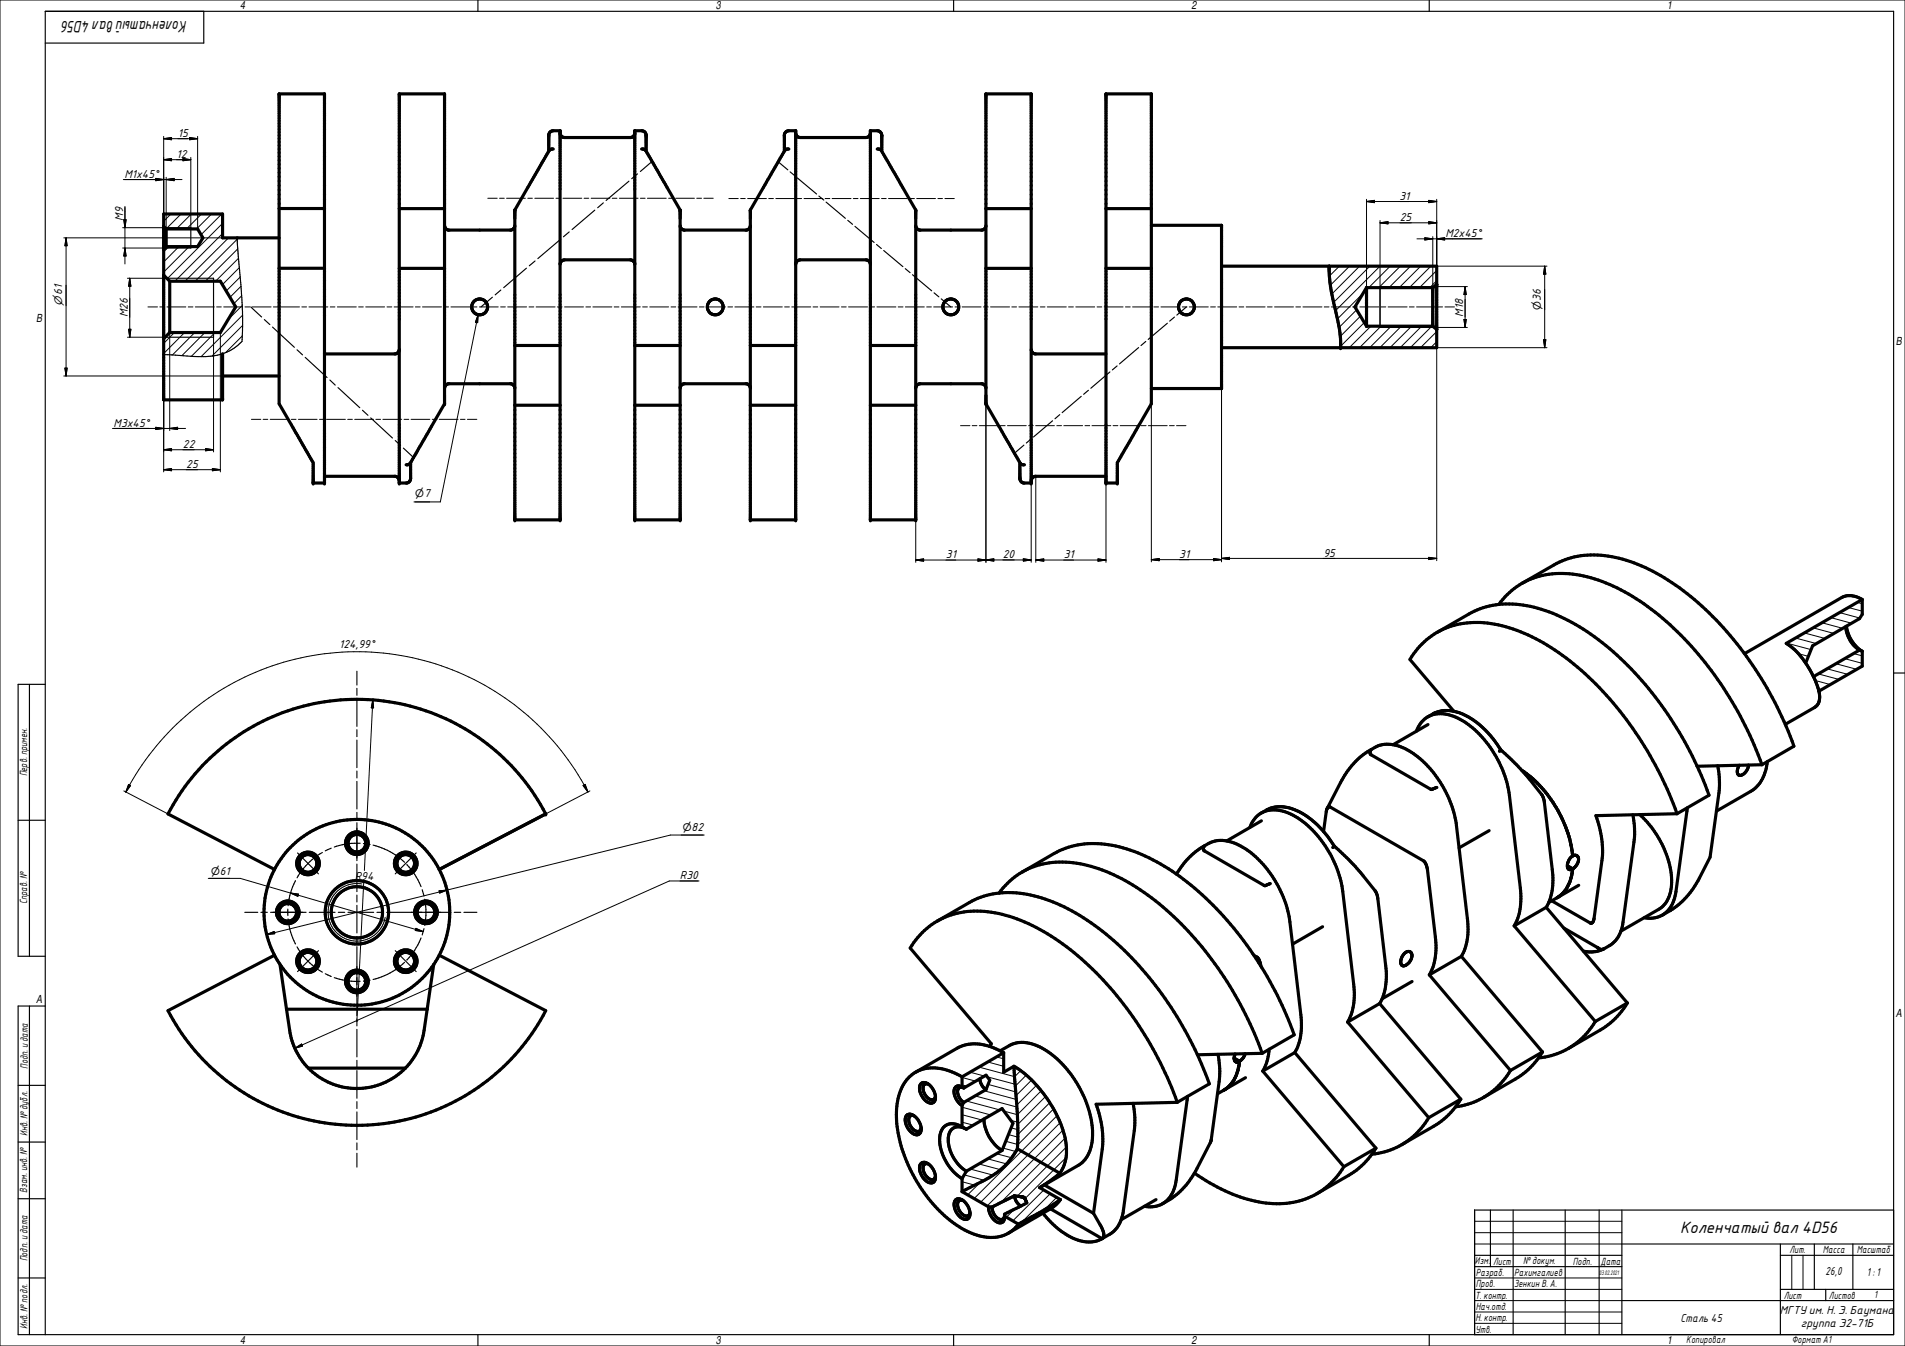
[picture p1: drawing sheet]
<svg xmlns="http://www.w3.org/2000/svg" width="841mm" height="594mm" viewBox="0 0 841 594" stroke-linecap="round" stroke-linejoin="round" font-family="sans-serif">
<g fill="none" stroke="#000" stroke-width=".44">
<path d="M0 0h841v594.1h-841zM54.4 79.2h25.9M68.7 78.7l3.6 .5-3.6 .6zM72.3 70.5l3.4-.5v1zM72.3 61.2l3.4-.5v1zM72.3 60.2v39.7M72.3 70.5h11.9M72.3 61.2h14.9M73.4 79.2l3.5-.5v1.1zM73.4 78.3v22.7M80.8 70l3.4 .5-3.4 .5zM83.7 60.7l3.5 .5-3.5 .5z"/>
<path d="M84.2 69.5v31M87.2 60.2v40.8M54.7 97h1l-.5 3.5zM55.2 91.1v25.4M75.4 94.4l-3.1 3.3M79.9 94.4l-6.6 6.6M84.5 94.4l-6.6 6.6M88.9 94.4l-6.6 6.6M93.4 94.4l-6.6 6.6M97.9 94.4l-9.1 9.2M98.3 98.6l-24.5 24.4M123.2 92.1h2.1"/>
<path d="M126.2 92.1h4.1M131.2 92.1h4.1M136.3 92.1h4M141.3 92.1h2M215.3 87.5h4.2M220.6 87.5h2M223.6 87.5h8.3M233 87.5h2M236.1 87.5h8.3M245.4 87.5h2.1M248.5 87.5h8.3M257.9 87.5h2"/>
<path d="M261 87.5h8.2M270.3 87.5h2.1M273.4 87.5h8.3M282.7 87.5h2.1M285.8 87.5h8.3M295.2 87.5h2.1M298.3 87.5h8.3M307.6 87.5h2.1M310.7 87.5h4.2M321.8 87.6h4.1M327 87.6h2M330.1 87.6h8.3"/>
<path d="M339.4 87.6h2.1M342.5 87.6h8.3M351.8 87.6h2.1M355 87.6h8.3M364.3 87.6h2.1M367.4 87.6h8.3M376.7 87.6h2.1M379.8 87.6h8.4M389.2 87.6h2M392.3 87.6h8.3M401.6 87.6h2.1M404.7 87.6h8.3"/>
<path d="M414.1 87.6h2M417.2 87.6h4.1M603.3 88.9l3.5-.5v1.1zM603.3 88.9h31M603.3 88v39M609.3 98.3l3.5-.5v1zM609.3 98.3h25M609.3 97.3v47.2M630.8 88.4l3.5 .5-3.5 .6zM630.8 97.8l3.5 .5-3.5 .5zM634.3 88v56.5h13.5M28.2 105h76.5"/>
<path d="M29.2 105l.4 3.5h-.9zM29.2 105v60.9M54.1 100.5h18.2M54.1 109.5h18.2M55.2 109.5l.5 3.5h-1zM72.3 108.9l.3 .4M73 109.6l.4 .4M74.5 108.8l-2.2 2.3M79 108.8l-6.7 6.8M83.5 108.8l-11.2 11.3M98.3 103.1l-21.1 21M100.9 105l-19.2 19.1"/>
<path d="M104.7 105.6l-18.5 18.5M104.9 109.9l-14.2 14.2M105.3 114l-10.1 10.1M105.7 118.1l-7.5 7.5M123.2 118.4h2.1M126.2 118.4h4.1M131.2 118.4h4.1M136.3 118.4h4M141.3 118.4h2M435.3 118.4v129.8M586.8 117.5h96.2M591.3 117.5l-4.4 4.3"/>
<path d="M595.8 117.5l-8.5 8.4M600.2 117.5l-12.2 12.3M604.8 117.5l-16 16M609.3 117.5l-19.7 19.6M613.7 117.5l-9.4 9.5M618.2 117.5l-9.5 9.5M622.7 117.5l-9.5 9.5M625.6 105.4h28.8M627.2 117.5l-9.5 9.5M629 104.9l3.5 .5-3.5 .5zM631.7 117.5l-9.5 9.5M632.5 104.4v22.6"/>
<path d="M634.3 105.4l3.5-.5v1zM634.3 119.4l-7.6 7.6M681.9 117.5l.6 3.5h-1.1zM681.9 117.5v36M56.3 122.8h16M57.3 122.8l.5 3.5h-1zM57.3 122.8v26M65.3 135.5h4.2M70.6 135.5h2M73.7 135.5h8.3M83.1 135.5h2.1M86.2 135.5h8.4"/>
<path d="M95.6 135.5h2.1M98.8 135.5h8.3M106 122.3l-6.1 6.1M106.4 126.4l-4.9 4.8M106.7 130.6l-3.5 3.5M106.9 134.8l-6.2 6.3M107.1 139.1l-18.3 18.3M108.2 135.5h2.1M111.3 135.5h8.4M120.7 135.5h2.1M123.8 135.5h8.4M133.3 135.5h2"/>
<path d="M136.4 135.5h8.3M145.8 135.5h2.1M148.9 135.5h8.4M158.3 135.5h2.1M161.5 135.5h8.3M170.9 135.5h2.1M174 135.5h8.4M183.4 135.5h2.1M186.5 135.5h8.4M196 135.5h2M199.1 135.5h8.3M208.5 135.5h2.1"/>
<path d="M211.1 138.9l-.2 3.5-1-.2zM211.1 138.9l-16.7 82.6h-11.6M211.6 135.5h8.4M221 135.5h2.1M224.2 135.5h8.3M233.6 135.5h2.1M236.7 135.5h8.4M246.1 135.5h2.1M249.3 135.5h8.3M258.7 135.5h2M261.7 135.5h8.4M271.1 135.5h2.2"/>
<path d="M274.3 135.5h8.4M283.7 135.5h2.1M286.9 135.5h8.3M296.2 135.5h2.1M299.4 135.5h8.3M308.8 135.5h2.1M312 135.5h8.3M321.4 135.5h2M324.4 135.5h8.4M333.8 135.5h2.2M337 135.5h8.4M346.4 135.5h2.1"/>
<path d="M349.5 135.5h8.4M358.9 135.5h2.1M362.1 135.5h8.3M371.5 135.5h2.1M374.6 135.5h8.4M384 135.5h2.1M387.1 135.5h8.4M396.5 135.5h2.2M399.7 135.5h8.4M404.3 130.1v118.1M409.1 135.5h2.1M412.2 135.5h8.4"/>
<path d="M421.6 135.5h2.1M424.8 135.5h8.3M434.2 135.5h2.1M437.3 135.5h8.4M446.7 135.5h2.1M449.8 135.5h8.4M459.3 135.5h2M462.4 135.5h8.3M471.8 135.5h2.1M474.9 135.5h8.4M484.3 135.5h2.1M487.5 135.5h8.3"/>
<path d="M496.9 135.5h2.1M500 135.5h8.4M509.4 135.5h2.1M512.5 135.5h8.4M522 135.5h2M525.1 135.5h8.3M534.5 135.5h2.1M537.6 135.5h8.4M547 135.5h2.1M550.2 135.5h8.3M559.6 135.5h2M562.7 135.5h8.3"/>
<path d="M572.1 135.5h2.1M575.2 135.5h8.4M584.6 135.5h2.1M587.8 135.5h8.3M597.2 135.5h2.1M598.9 136.7l-7.7 7.8M600.3 135.5h8.4M600.6 139.5l-8.9 9M601.9 129.4l-11.4 11.4M609.7 135.5h2.1M612.8 135.5h8.4M622.2 135.5h2.1"/>
<path d="M625.4 135.5h8.3M634.3 123.9l-3.1 3.1M634.3 126.5h13.5M634.8 135.5h2.1M637.9 135.5h4.2M646.8 126.5l.5 3.5h-1zM646.8 126.5v18M56.3 148.8h16M56.8 145.3h1l-.5 3.5zM72.3 149.5v58.8M74.9 146.8v43.3M77 146.8l-4.7 4.8"/>
<path d="M81.5 146.8l-9.2 9.2M86 146.8l-9.9 9.9M90.5 146.8l-10.2 10.2M94.3 148.8v50.7M95 146.8l-10.5 10.5M97.3 146.8v61.5M107 148.3l-7.3 7.3M107.1 143.6l-13.5 13.5M591.8 153.5h91.2M602.3 142.4l-10.4 10.4M605.2 144l-9.5 9.5M609.7 144l-9.5 9.5"/>
<path d="M614.2 144l-9.5 9.5M618.7 144l-9.5 9.5M623.2 144l-9.5 9.5M627.6 144l-9.4 9.5M632.1 144l-9.5 9.5M634.3 150.8l-2.7 2.7M634.3 146.3l-7.2 7.2M634.3 145.5v102M646.3 141h1l-.5 3.5zM681.4 149.9h1.1l-.6 3.6zM28.2 165.9h70.1M28.7 162.5h.9l-.4 3.4z"/>
<path d="M508.3 171.5v76.5M539.3 171.5v76.5M49.7 189.1h32.2M68.7 188.6l3.6 .5-3.6 .5zM72.3 198.5l3.4-.5v1zM72.3 198.5h22M74.9 189.1l3.5-.5v1zM90.8 198l3.5 .5-3.5 .5zM111 185.1h4.1M116.2 185.1h2M119.3 185.1h8.3M128.6 185.1h2.1"/>
<path d="M131.7 185.1h8.3M141.1 185.1h2M144.1 185.1h8.4M153.5 185.1h2.1M156.6 185.1h8.3M165.9 185.1h2.1M169 185.1h8.3M178.4 185.1h2.1M181.5 185.1h8.3M190.8 185.1h2.1M193.9 185.1h8.3M203.3 185.1h2"/>
<path d="M206.4 185.1h4.1M424.1 187.9h4.1M429.2 187.9h2.1M432.4 187.9h8.2M441.7 187.9h2M444.8 187.9h8.3M454.1 187.9h2.1M455.3 187.5v60.7M457.2 187.9h8.3M466.6 187.9h2M469.6 187.9h8.3M479 187.9h2.1"/>
<path d="M482.1 187.9h8.3M491.4 187.9h2.1M494.5 187.9h8.3M503.9 187.9h2.1M507 187.9h8.3M516.3 187.9h2.1M519.4 187.9h4.2M72.3 207.3l3.4-.5v1zM72.3 207.3h25M93.8 206.8l3.5 .5-3.5 .5zM457.3 210.2v38M488.3 210.2v38"/>
<path d="M404.3 247.2l3.5-.5v1zM431.8 246.7l3.5 .5-3.5 .5zM435.3 247.1l3.4-.5v1zM451.8 246.6l3.5 .5-3.5 .5zM455.3 247.1h-20l3.4-.5v1l-6.9-.9v1l3.5-.5h-31M457.3 247.2l3.5-.5v1zM457.3 247.2h31M484.8 246.7l3.5 .5-3.5 .5zM508.3 247l3.5-.5v1zM508.3 247h31M535.8 246.5l3.5 .5-3.5 .5zM539.3 246.5l3.5-.5v1z"/>
<path d="M539.3 246.5h95M630.8 246l3.5 .5-3.5 .5zM796.6 279.4l9.2 2.4M800.5 277.1l9.1 2.5M804.4 274.9l9.1 2.4M808.2 272.6l9.3 2.5M812.1 270.4l9 2.4M816 268.1l6.2 1.6M820 265.9l2.2 .6M788.8 283.8l10.7 2.9M792.7 281.6l9.2 2.5M794 288.5l4.3 1.2"/>
<path d="M802.7 297.4l9.2 2.5M806.6 295.2l9.2 2.4M810.5 292.9l9.2 2.5M814.4 290.7l7.8 2.1M818.3 288.5l3.9 1M164.6 308.9l.3 3.5h-1zM164.6 308.9l-3.7 75.3M801.4 300.4l6.6 1.7M802.7 304l1.4 .4M54.7 349.1l19.5 10.1M56.8 346.2l.9 .5-2.2 2.9zM257.4 346.7l.9-.5 1.2 3.3z"/>
<path d="M259.5 349.5a115 115 0 0 0-204 .1M260.4 349.1l-19.5 10.1M136.8 376.4a4.8 4.8 0 0 0-5.5 3.9 4.8 4.8 0 0 0 3.9 5.5 4.8 4.8 0 0 0 5.5-3.9M158.4 367.5a4.8 4.8 0 0 0-5.5 3.9 4.8 4.8 0 0 0 3.9 5.5 4.8 4.8 0 0 0 5.5-3.9M180 376.4a4.8 4.8 0 0 0-5.6 3.9 4.8 4.8 0 0 0 3.9 5.5 4.8 4.8 0 0 0 5.5-3.9M310.9 368.6h-14.9l-98.6 24.3M91.9 387.7h14.2l22.2 6.5M127.9 398a4.8 4.8 0 0 0-5.6 3.8 4.8 4.8 0 0 0 3.9 5.6 4.8 4.8 0 0 0 5.5-3.9M128.3 394.2l3.4 .4-.2 1zM128.3 394.2l58.5 17M159.8 390.1a12.7 12.7 0 0 0-14.8 10.3 12.7 12.7 0 0 0 10.3 14.8 12.7 12.7 0 0 0 14.8-10.3M160.6 388.7l-3 61.7"/>
<path d="M188.9 398a4.8 4.8 0 0 0-5.5 3.8 4.8 4.8 0 0 0 3.8 5.6 4.8 4.8 0 0 0 5.5-3.9M193.8 393.2l3.6-.3-3.3 1.3zM197.4 392.9l-79.7 19.6M308.6 388.8h-13.1l-137.9 61.6M117.7 412.5l3.3-1.4 .3 1zM136.8 419.6a4.8 4.8 0 0 0-5.5 3.8 4.8 4.8 0 0 0 3.9 5.5 4.8 4.8 0 0 0 5.5-3.8M180 419.6a4.8 4.8 0 0 0-5.6 3.8 4.8 4.8 0 0 0 3.9 5.5 4.8 4.8 0 0 0 5.5-3.8M183.6 409.7l3.2 1.5-3.5-.5zM158.4 428.5a4.8 4.8 0 0 0-5.5 3.8 4.8 4.8 0 0 0 3.8 5.6 4.8 4.8 0 0 0 5.6-3.9M157.6 450.4h.1M157.6 450.4l-27.4 12.3M129.8 461.7a28.8 28.8 0 0 0 6.3 9.7"/>
<path d="M130.2 462.7l2.9-1.9 .5 .9zM424.7 478.8l2.2 .6M424.7 475.6l6 1.6M428.3 473.2l6.3 1.7M432.1 471l15.8 4.2M435.9 475.3l12.2 3.2M436 468.7l7.1 1.9M436.2 478.6l12.2 3.3M439.9 466.5l3.2 .8M446.2 471.5l1.5 .3M447.9 470.7l-.2 .3M450.6 472.5l-2.7 2.8"/>
<path d="M453.1 474.5l-4.9 4.9M455.5 476.7l-6.9 6.9M457.6 479l-8.7 8.8M424.7 495.3l5 1.3M424.7 492l8.9 2.4M424.7 488.7l12.8 3.4M426.6 485.9l14.8 4M430.5 483.7l18.4 4.9M434.4 481.4l14.3 3.9M446.2 494.5l3.1 .8M446.4 497.8l3 .8M459.7 481.4l-10.5 10.6-6-1.6"/>
<path d="M461.6 484l-12.3 12.3M463.5 486.7l-14.1 14.1M465.1 489.5l-15.9 15.9M466.7 492.4l-36.6 36.6M468.1 495.5l-35.2 35.1M469.3 498.8l-33.5 33.5M425.7 518.5l8.9 2.5M428.3 516l10.1 2.7M432.1 513.7l9.6 2.6M436 511.5l8.4 2.2M439.9 509.2l6.7 1.8M442.8 506.7l5.7 1.6"/>
<path d="M444 503.7l5.2 1.4M445.2 500.8l4.2 1.1M470.2 502.3l-28.5 28.5M470.6 510.9l-18.1 18.2M470.8 506.3l-21.7 21.6M424.7 524.9l1.3 .3M424.7 521.6l5.6 1.5M432.7 521.9l-5.5 5.4M447.8 533.7l-3.5 3.6M460.8 525.2l-13.7 13.7M463.6 526.9l-12.6 12.6M466.5 528.5l-5.5 5.5"/>
<path d="M651 539h65M651 544.1h65M651 549.1h65M791 554.1v15M796 554.1v15M651 564h65M651 569.1h65M651 574h65M651 579.1h65M651 584.1h65"/>
</g>
<g fill="none" stroke="#000" stroke-width="1.4">
<path d="M123.2 41.4h20.1v171.8h-5v-9l-15.1-26zM247.3 59.1a2.07 2.07 0 0 0 2 1.6h29a2.07 2.07 0 0 0 1.9-1.6M351.3 58.7a2 2 0 0 0 2 2h29a1.98 1.98 0 0 0 2-1.6M488.3 41.4h20v136.8l-15 26v9h-5zM244.3 65.8l-1.1 .1-.8 .6-15.1 26.2v136.7h20v-171.7h-3a1.98 1.98 0 0 0-2 1.7v7.3M283.3 65.8l1.1 .1 .7 .6 15.2 26.2v136.7h-20.1v-171.7h3.1a1.98 1.98 0 0 1 1.9 1.7v7.3M348.3 65.8l-1.2 .1-.7 .6-15.1 26.2v136.7h20v-171.7h-3a2.07 2.07 0 0 0-2 1.7v7.3M387.3 65.8l1.1 .1 .7 .6 15.2 26.2v136.7h-20v-171.7h3a2.07 2.07 0 0 1 2 2v7M72.3 99.9l1.1 1.1M123.2 92h20.1M176.3 92.1h20M196.3 99.6l.4 1.2 1.2 .8h27.7a2.2 2.2 0 0 0 1.7-2"/>
<path d="M300.3 99.6l.4 1.2 1.2 .8h27.7l1.2-.8 .5-.9M435.3 92.1h20M435.3 99.6a2.07 2.07 0 0 1-1.7 2h-27.7l-.9-.5-.7-1.2M488.3 92.1h20M508.3 99.4h31v72.1h-31M73.4 101h13.8l2.4 4-2.4 3.8h-13.8M73.4 108.8l-1.1 1.1M73.4 101v7.8M123.2 118.4h20.1M123.2 105h-24.9v-10.6h-26v82.1h26v-20.4M176.3 118.4h20M247.3 116.4l.7-1.2 1.3-.5h29a2.17 2.17 0 0 1 1.9 1.7"/>
<path d="M384.3 116.4l-.7-1.2-1.3-.5h-29a2.09 2.09 0 0 0-2 2M435.3 118.4h20M488.3 118.4h20M539.3 117.5h95v36h-95M586.8 117.5v.2a77.9 77.9 0 0 0 3.4 22.1l1.4 7 .2 6.6M72.3 121.5l2.6 2.6h22.4l6.8 11.4-6.8 11.3h-22.4M74.9 124.3v22.5M603.3 127l-5.1 8.5 5.1 8.5M603.3 127h29.2M603.3 127v17M632.5 127v17M634.3 125.5l-1.8 1.5"/>
<path d="M74.9 146.8l-2.6 2.7M176.3 154.2a2 2 0 0 1-2.1 2h-30.9M227.3 152.5h20M280.2 152.5h20.1M331.3 152.5h20M384.3 152.5h20M455.3 154.2a2 2 0 0 0 2 2h31M591.8 153.4v.1M603.3 144h29.2M632.5 144l1.8 1.5M98.3 165.9h24.9M196.3 171.4a2.07 2.07 0 0 1 1.6-2h27.7l1.4 .9 .3 1.1"/>
<path d="M227.3 178.9h20M280.2 178.9h20.1M331.3 171l-.5-.9-1.2-.7h-27.7l-1.4 .9-.2 1.1M331.3 178.9h20M384.3 178.9h20M404.3 171l.7-1.2 .9-.4h27.7a2.07 2.07 0 0 1 1.7 2M143.3 210.2h31.3a2.09 2.09 0 0 1 1.7 2M181.3 204.2l-.2 7.7-1.1 1.2-3.7 .1v-171.8h20v136.8l-15.2 26.3-.7 .5-1.1 .1M450.3 204.2l.1 7.7 1.2 1.2 3.7 .1v-171.8h-20v136.8l15.1 26.3 .5 .4 1.4 .2M488.3 210.2h-31.4a1.98 1.98 0 0 0-1.6 2M671.9 257.5l14.2-8.2a39.8 39.8 0 0 1 32-2 100.6 100.6 0 0 1 42.8 29.8l1.5 1.7M634.4 279.1a38.9 38.9 0 0 1 30.3-2.5 95.6 95.6 0 0 1 41.4 26.9 159 159 0 0 1 34.3 55.7"/>
<path d="M634.4 279.1a33.8 33.8 0 0 0-11.9 12l19.4 22.8M634.4 279.1l14.1-8.1a39.2 39.2 0 0 1 32.1-2.1 97.1 97.1 0 0 1 39.7 26.5 160.3 160.3 0 0 1 34.2 55.6l-14.1 8.2M661.7 266.8a34 34 0 0 1 34.3-13.2 78.9 78.9 0 0 1 38.1 19.3 155.8 155.8 0 0 1 43.8 64.6M762.4 278.8a158.6 158.6 0 0 1 29.6 50.6l-14.1 8.1M814.9 276.5a13.6 13.6 0 0 0 3.1 8M815.1 276.4l.3 1.4a16.8 16.8 0 0 0 5.1 8.5M820 263.6a8 8 0 0 0-6.9 .1l-42.9 24.8M820 263.6l2.2 1M822.2 264.6v6.5l-1.3 1.9-20.7 12-3 7.6M822.2 264.6l-33.6 19.4a37.6 37.6 0 0 1 13.1 17.2l1 2.6a7.1 7.1 0 0 1-.9 7.9l-13.6 8M818.1 284.5l1.3 1.4M819.4 285.9l1.5 1"/>
<path d="M820.5 286.3l1.7 1.1M820.9 286.9l-20.3 11.8M820.9 286.9l1.3 .5M822.2 287.4v6.6l-19.2 11.1M630.4 319.8l-15.3 8.9M633.1 314.8l-.1 .1M633.1 314.8l3.9-1.1a17.7 17.7 0 0 1 8.4 1.3 31.3 31.3 0 0 1 7.8 4.9 45.8 45.8 0 0 1 9.4 11.1M633.1 314.8l-2.8 1.6M605.4 330.8a1.53 1.53 0 0 0 0 2.4l26.2 15.1 .6 .1 2.2-.8M625.3 322.8a11.2 11.2 0 0 1 14.6-7.2 38.1 38.1 0 0 1 20.1 17.5l3.5 7.1 1.7 4.8 .8 3.6 5.2 43.3a27 27 0 0 1-2.7 16.7M662.5 331v.1M662.6 331l-.6 .6"/>
<path d="M662.6 331l9.4 9.1M758.3 337.9a36.9 36.9 0 0 1 .6 12.1l-3.9 28.3-4.8 9.3a35.7 35.7 0 0 1-12.8 14.3l-3.5 2M771.9 337.7a4.6 4.6 0 0 1-4.1 4.5 2.25 2.25 0 0 1-.5-3.3l.5-1.2M777.9 337.5l-28.6 .7M780.2 336.1a16.5 16.5 0 0 1-7.2 13.2l-15.2 8.7M559.4 357.3a17.8 17.8 0 0 1 17.9 3.2l2.9 2.3 3.6 3.6 5.2 7M559.6 357.3l-2.8 1.6M585.9 356.8l5.9-11.4a33.6 33.6 0 0 1 17.3-16.5 20.4 20.4 0 0 1 17.8 5.9 48.8 48.8 0 0 1 16.1 29.6l4.8 41a25.4 25.4 0 0 1-2.6 16.7M672 340.1a53.3 53.3 0 0 1 19.3 25.2M672 340.1l8.6 10.5 1 2.3 3.7 30.9a25.7 25.7 0 0 1-2.7 16.7M720.9 359.6a36.7 36.7 0 0 1 .5 12l-5 36.4a13.3 13.3 0 0 1-5.8 9.4l-2.6 1.4a2.57 2.57 0 0 1-2.9-.7l-14.7-8.5M723.9 359.5a44.8 44.8 0 0 1 13.2 22.3"/>
<path d="M740.4 359.2l-35.8 .8a43 43 0 0 1 2.6 19.8l-3.5 25.9-.8 1.6-.7 .2-17.1-9.9M744.9 356.5l-5 37.1a16.3 16.3 0 0 1-2.8 7.4M531.9 373.3a1.46 1.46 0 0 0-.1 2.3l26.4 15.3 2.6-.9M551.8 365.2a11.4 11.4 0 0 1 15.5-6.9 40.8 40.8 0 0 1 21 20.8 46.7 46.7 0 0 1 4.5 14.3l4.8 41a26.4 26.4 0 0 1-2.6 16.7M556.9 362.3l-15.4 8.9M584.3 367l1.5-9.7a1.11 1.11 0 0 1 1.4-1.1l41.6 24.1 .8 1.3 .6 2 3.5 30a26.4 26.4 0 0 1-2.7 16.7M588.9 373.5l-.5 .6M589 373.4l9.4 9.1 9.3 11.7 .5 2 3.6 30a26.4 26.4 0 0 1-2.7 16.7M589 373.4v.1M589 373.5h-.1M657.4 366.6l-13.3 7.6M691.3 365.3l1.7 5 .8 3.8"/>
<path d="M693.8 374.1l.5 3.7M693.8 378.1l-1 1.2a5.1 5.1 0 0 0-.8 3.6l.1 .2a1.21 1.21 0 0 0 1.7 .6M694.3 377.8a1.82 1.82 0 0 1 2.4 .3 1.82 1.82 0 0 1 0 2.4l-.8 1.5-1.6 1.5M694.3 377.8l-.5 .3M121.2 383.8l-47-24.6a94 94 0 0 1 166.7 0l-47 24.6M441.1 394.2a33.7 33.7 0 0 1 34.2-13.2 79.7 79.7 0 0 1 38.1 19.3 155.8 155.8 0 0 1 43.8 64.6M451.3 384.9l14.1-8.2a39.4 39.4 0 0 1 32-2 100.5 100.5 0 0 1 42.8 29.8 159.4 159.4 0 0 1 31.2 52.2l-14.2 8.2M519.4 385.8a31 31 0 0 1 17.7-14.7 21.2 21.2 0 0 1 16.2 6.2 49 49 0 0 1 16.2 29.6l4.8 40.9a26.4 26.4 0 0 1-2.7 16.8M558.6 390.9h.1M692 382.1l2.3 1.4M693.8 386.5a14 14 0 0 1-6.4 9.7M694.3 383.5l-.5 3"/>
<path d="M694.3 383.5l-.5 .2M697 390.7l-13.3 7.7M737.1 381.8a19.9 19.9 0 0 1-2.4 17.6l-2.3 1.9-16.8 9.7M413.8 406.5l14.1-8.1a39.5 39.5 0 0 1 32-2.1 100.4 100.4 0 0 1 42.9 29.8 160.7 160.7 0 0 1 31.1 52.3l-14.2 8.1M583.9 409l-13.3 7.7M668.5 408.6l35.8 42.2M682.6 400.5l-14.1 8.1M682.6 400.5l35.8 42.2M707.3 419.1a13.9 13.9 0 0 1-8.2 .7M707.8 418.9l-.5 .2M737.1 401a10.9 10.9 0 0 1-11.3 4M121.2 421.6l-47 24.5a94 94 0 0 0 166.7 0l-47-24.5"/>
<path d="M123.6 425.7l2.9 19.7M191.5 425.7l-4.3 29a29.7 29.7 0 0 1-8.2 16.7M553.6 421.7a4.5 4.5 0 0 1 2.9 3.9l.1 .8M619.8 421a1.94 1.94 0 0 1 2.8-.9 1.94 1.94 0 0 1 .5 2.9 4 4 0 0 1-4.1 3.2 4.3 4.3 0 0 1 .8-5.2zM623.4 433.2l-13.2 7.6M631 430.3l35.8 42.2M645.2 422.1l35.8 42.2M645.2 422.1l-14.2 8.2M126.5 445.4l1.4 9.3a30 30 0 0 0 20.4 24.2 30 30 0 0 0 30.7-7.5M126.5 445.4h62.1M595 451.1l35.8 42.2M609.1 442.9l35.8 42.2"/>
<path d="M609.1 442.9l-14.1 8.2M704.3 450.8a32.7 32.7 0 0 1-25.1 16.2M707.7 453.9l-15.3 8.9M718.4 442.7l-14.1 8.2M718.4 442.7a34.1 34.1 0 0 1-10.7 11.2M136.1 471.4h42.9M406.7 478.2a3.4 3.4 0 0 1 4.6 1.6l1.3 2.4a3.2 3.2 0 0 1-1.3 4.7 6.5 6.5 0 0 1-4.8-8.4zM409.9 478.5a1.76 1.76 0 0 0-2 .3 1.76 1.76 0 0 0-.4 2.1 4.8 4.8 0 0 0 4.5 4.5l.8-.9 .2-.6M424.7 475.3a21.7 21.7 0 0 0-19.3-2.7 17.5 17.5 0 0 0-9.3 14.5 56.3 56.3 0 0 0 9.3 35.5 50.9 50.9 0 0 0 25.8 22.5 15.5 15.5 0 0 0 18.4-4.8M424.7 475.3v4.5M424.7 479.8l.8 .4M424.7 479.8a2.29 2.29 0 0 0-2.8-.1 2.29 2.29 0 0 0-.7 2.8l.4 1.5a7.7 7.7 0 0 0 3.1 3.9"/>
<path d="M432.6 476.1a6.1 6.1 0 0 0 2.7 4.8M437 461.9l.6-1.2-35.8-42.3a33.8 33.8 0 0 1 35.9-15.8 78.3 78.3 0 0 1 36.5 17.9 154.2 154.2 0 0 1 45.5 66M441.5 463.8l4.1-2.3a15.3 15.3 0 0 1 15.5 1.7 47.5 47.5 0 0 1 21.2 38 15.2 15.2 0 0 1-6.3 13.1l-17 9.9M443.1 464.7v8.5l4.5-2.6M443.1 464.7l-18.4 10.6M443.1 464.7a21.5 21.5 0 0 0-19.7-2.5l-19.2 11M447.6 470.6l.3 4.8a229.4 229.4 0 0 1 1.3 31.6M447.6 470.6a54 54 0 0 1 22.4 30.6 19.1 19.1 0 0 1-2.1 16.6M537.7 465.4a38.3 38.3 0 0 1 .5 12l-3.6 26.2-6.7 13.3a34.2 34.2 0 0 1-14.7 14.4M544.9 467.1l2.3 1.3M545.3 465.2l-.4 2.2 .6 1.2M545.5 468.6l.1 .1"/>
<path d="M547.2 468.4l-1.6 .3M547.2 468.4a15.3 15.3 0 0 1-6.9 12.8M549.7 465.1l-.9 1.9-1.6 1.4M549.9 475.7l-12.4 7.1M557.2 464.9l-28.5 .6M557.5 472.7l35.8 42.2M560.3 463.1a21.8 21.8 0 0 1-2.8 9.6M571.6 464.6l35.8 42.2M571.6 464.6l-14.1 8.1M666.8 472.5a32.5 32.5 0 0 1-24.2 16M681 464.3a33.6 33.6 0 0 1-12 11.9l-14.1 8.2M681 464.3l-14.2 8.2"/>
<path d="M400.1 492.4a2.64 2.64 0 0 1 4.1 .6 6 6 0 0 1 1.9 7.3 2.74 2.74 0 0 1-4.2-.9 6.4 6.4 0 0 1-1.8-7zM403.6 492.5a1.85 1.85 0 0 0-2.2 .5 1.85 1.85 0 0 0-.1 2.2 4.3 4.3 0 0 0 4.6 4l.8-1.4M424.7 487.9v9.4M424.7 497.3l1.9 1.1M424.7 497.3a6 6 0 0 0-8.9 1.3 15.6 15.6 0 0 0 1.9 14.2 19.6 19.6 0 0 0 7 7.4M425.5 480.2l9.8-5.6 1.7 2.2-1.7 4.1M425.5 486.6l-.8 1.3M425.5 480.2a1.82 1.82 0 0 0-2.3 .1 1.82 1.82 0 0 0-.4 2.3l1.1 2.5 1.6 1.5M426.6 498.4l15.8-9.1 4.8 6.5-4.8 12M426.6 498.4a4.8 4.8 0 0 0-7.6 1.9 16.4 16.4 0 0 0 7.6 16.6M434.4 493.9a17.7 17.7 0 0 0 8 13.9M435.3 480.9l-9.8 5.7"/>
<path d="M500.3 487a38.7 38.7 0 0 1 .5 12l-5 36.3a13.7 13.7 0 0 1-5.8 9.4l-3.6 2.1M519.7 486.5l-35.8 .9a42.3 42.3 0 0 1 2.7 19.8l-3.8 28.3M524.3 483.9l-5 37.1a12.2 12.2 0 0 1-9.1 11.4l-2.4 .3-2.6-.3M630.8 493.3a32.6 32.6 0 0 1-25.1 16.1M644.9 485.1a33.6 33.6 0 0 1-11.9 12l-14.2 8.1M644.9 485.1l-14.1 8.2M406.7 513.5a2.9 2.9 0 0 1 4.2 1.1 5.6 5.6 0 0 1 1.3 7.2 3.5 3.5 0 0 1-4.7-1.9 5.4 5.4 0 0 1-.8-6.4zM409.9 513.8a1.85 1.85 0 0 0-2.2 .5 1.85 1.85 0 0 0-.1 2.2 4.6 4.6 0 0 0 4.4 4.1l.7-.5 .3-1M426.6 516.9l-1.9 3.3M442.4 507.8l-15.8 9.1M449.2 507l-1.3 2.1a34.9 34.9 0 0 1-16.4 13.4l-6.8 3.4M449.2 507l18.7 10.8"/>
<path d="M467.9 517.8l-3.8 3-5.1 3.4M527.3 517.8a66.8 66.8 0 0 0 36.2 13.5 34.1 34.1 0 0 0 17.8-4.4M593.3 514.9a34.2 34.2 0 0 1-12 12M607.4 506.8a33.6 33.6 0 0 1-11.9 11.9l-14.2 8.2M607.4 506.8l-14.1 8.1M421.7 529.8a2.89 2.89 0 0 1 4.4 .9 5.5 5.5 0 0 1 1.3 7.2 4 4 0 0 1-4.9-2.4 5.7 5.7 0 0 1-.8-5.7zM424.7 520.2v5.7M424.7 525.9l11.8 6.8M425.2 529.8a1.87 1.87 0 0 0-2.2 .6 1.87 1.87 0 0 0-.1 2.2 4.5 4.5 0 0 0 4.4 4.1l.9-1.5M436.5 532.7h1.5M436.5 532.7a7 7 0 0 0 5.1 7 2.27 2.27 0 0 0 1.9-3M438 532.7a4.7 4.7 0 0 0 4.6 5.4l.6-.5 .3-.9"/>
<path d="M443.5 536.7l6.1 3.6M447.8 527.7l-9.8 5M447.8 527.7l3.9 .7M447.8 527.7a6 6 0 0 0 2.9 4.6M451.7 528.4h.1M451.8 528.4l.5 .3M452.3 528.8l1 2.1-9.8 5v.8M452.3 528.7v.1M459 524.2l9.2 5.3M460.5 535.5a31.1 31.1 0 0 0 19.1 12.6 11.8 11.8 0 0 0 6.9-1.4M461.1 523l21.7 12.5M463.8 533.5l22.7 13.2"/>
<path d="M468.2 529.5l-8.2 5.1-10.4 5.7M468.2 529.5l-1.8 2-2 1.7-19.2 11M482.8 535.5l3.1 5.5 1.2 2.6a2.49 2.49 0 0 1-.6 3.1M510.4 529.5l-15.4 8.9"/>
<circle cx="211.8" cy="135.4" r="3.5"/>
<circle cx="315.8" cy="135.5" r="3.5"/>
<circle cx="419.7" cy="135.5" r="3.5"/>
<circle cx="523.8" cy="135.4" r="3.5"/>
<circle cx="157.5" cy="372.2" r="3.9"/>
<circle cx="157.6" cy="372.2" r="5"/>
<circle cx="136" cy="381.1" r="3.9"/>
<circle cx="136" cy="381.1" r="5"/>
<circle cx="179.1" cy="381.1" r="5"/>
<circle cx="179.1" cy="381.1" r="3.9"/>
<circle cx="127" cy="402.7" r="5"/>
<circle cx="127.1" cy="402.7" r="3.9"/>
<circle cx="157.5" cy="402.7" r="11.3"/>
<circle cx="157.6" cy="402.7" r="14"/>
<circle cx="157.6" cy="402.7" r="41"/>
<circle cx="188.1" cy="402.7" r="3.9"/>
<circle cx="188.1" cy="402.7" r="5"/>
<circle cx="136" cy="424.2" r="5"/>
<circle cx="136" cy="424.2" r="3.9"/>
<circle cx="157.5" cy="433.2" r="3.9"/>
<circle cx="157.6" cy="433.2" r="5"/>
<circle cx="179.1" cy="424.2" r="5"/>
<circle cx="179.1" cy="424.2" r="3.9"/>
</g>
<g fill="#000">
<circle cx="227.3" cy="92.7" r=".7"/>
<circle cx="300.3" cy="92.7" r=".7"/>
<circle cx="331.3" cy="92.7" r=".7"/>
<circle cx="404.3" cy="92.7" r=".7"/>
<circle cx="72.3" cy="109.9" r=".7"/>
<circle cx="104.7" cy="105" r=".25"/>
<circle cx="586.8" cy="117.5" r=".7"/>
<circle cx="634.3" cy="125.5" r=".7"/>
<circle cx="591.8" cy="153.5" r=".7"/>
<circle cx="196.3" cy="178.2" r=".7"/>
<circle cx="435.3" cy="178.2" r=".7"/>
<circle cx="138.3" cy="213.2" r=".7"/>
<circle cx="143.3" cy="213.2" r=".7"/>
<circle cx="176.3" cy="213.2" r=".7"/>
<circle cx="455.3" cy="213.2" r=".7"/>
<circle cx="488.3" cy="213.2" r=".7"/>
<circle cx="493.3" cy="213.2" r=".7"/>
<circle cx="227.3" cy="229.4" r=".7"/>
<circle cx="247.3" cy="229.4" r=".7"/>
<circle cx="280.2" cy="229.4" r=".7"/>
<circle cx="300.3" cy="229.4" r=".7"/>
<circle cx="331.3" cy="229.4" r=".7"/>
<circle cx="351.3" cy="229.4" r=".7"/>
<circle cx="384.3" cy="229.4" r=".7"/>
<circle cx="404.3" cy="229.4" r=".7"/>
<circle cx="662.6" cy="331" r=".7"/>
<circle cx="240.9" cy="359.2" r=".7"/>
</g>
<g fill="none" stroke="#000" stroke-width=".51">
<path d="M90 5v14h-70M211 0v5M421 0v5M631 0v5M277.7 80l-10.1 8.5M281.4 76.8l-2.5 2.1M287.7 71.4l-5 4.3M343.6 71.4l4.2 3.6M348.8 75.9l2.2 1.7M352 78.5l8.5 7.1M262.6 92.8l-10 8.5M266.4 89.5l-2.5 2.2"/>
<path d="M361.5 86.5l2.2 1.8M364.7 89.2l8.5 7.2M374.3 97.2l2.1 1.8M377.4 99.9l8.5 7.1M72.3 100.5h11.9v9h-11.9M104.7 105l2.2 29.4v14.5a3.7 3.7 0 0 1-1.9 3.5l-3.1 2.2-5.1 1.9a40 40 0 0 1-12.6 .8l-11.9-.8M232.4 118.4l-10 8.6M236.2 115.2l-2.5 2.1M247.5 105.6l-10.1 8.5M251.3 102.4l-2.5 2.1M387 107.9l2.1 1.8M390.1 110.6l8.5 7.1"/>
<path d="M399.7 118.6l2.1 1.8M72.3 122.8h22v26h-22M110.7 135.5l4.8 4.4M217.4 131.2l-5.1 4.3M221.1 128l-2.5 2.1M402.8 121.2l8.5 7.2M412.4 129.2l2.1 1.8M415.5 131.9l4.3 3.6M518.5 140l-2.1 1.7M523.8 135.5l-4.2 3.6M634.3 126.5h-25v18h25M116.7 141.1l2.4 2.2"/>
<path d="M120.3 144.4l9.7 8.9M131.1 154.4l2.5 2.2M134.7 157.7l9.7 8.9M502.7 153.4l-8.5 7.2M505.8 150.7l-2.1 1.8M515.4 142.7l-8.5 7.1M145.6 167.7l2.4 2.3M149.2 171.1l9.6 8.9M477.4 174.9l-8.5 7.2M480.5 172.3l-2.1 1.7M490 164.2l-8.4 7.2M493.2 161.5l-2.1 1.8"/>
<path d="M160 181.1l2.4 2.2M163.7 184.4l9.6 8.9M174.5 194.4l2.4 2.2M178.1 197.8l4.8 4.4M452 196.5l-4.2 3.6M455.2 193.8l-2.1 1.7M464.7 185.7l-8.4 7.2M467.9 183l-2.1 1.8M157.6 296.2v6.1M836 297.1h5M13 302v120.1M20 302h-12v120.1h12"/>
<path d="M157.6 303.8v3.1M157.6 308.4v12.2M157.6 322.1v3M157.6 326.6v12.2M157.6 340.3v3.1M157.6 344.9v12.1M157.6 358.6v3M8 362h12M131.4 376.5l9.2 9.2M142.3 376.3a28.1 28.1 0 0 0-8.7 7.5M146.2 374.4l-2.6 1.1M157.6 363.1v16.8"/>
<path d="M159 372.2a29.8 29.8 0 0 0-11.4 1.6M160.4 372.3l2.9 .4M164.7 373a32.4 32.4 0 0 1 10.6 4.8M176.4 378.7l2.2 1.9M183.7 376.5l-9.2 9.2M130.4 388.7a30.7 30.7 0 0 0-3.2 11.1M132.7 385l-1.6 2.4M157.6 381.4v12.1M157.6 395.1v3M157.6 399.6v12.2M179.6 381.6a29.4 29.4 0 0 1 6.3 9.7M186.4 392.7l.8 2.8"/>
<path d="M187.5 396.9a29 29 0 0 1 0 11.5M108.1 402.7h5.7M115.2 402.7h2.8M119.5 402.7h15.6M127.1 401.2v2.9M127.2 405.6a30.6 30.6 0 0 0 3.2 11M131.1 417.9l1.6 2.5M136.5 402.7h11.4M140.6 419.6l-9.2 9.2M149.4 402.7h2.8M153.6 402.7h11.4M157.6 413.3v3"/>
<path d="M157.6 417.8v30.4M166.4 402.7h2.8M170.7 402.7h28.4M174.5 419.6l9.2 9.2M185.9 414a31.9 31.9 0 0 1-6.3 9.7M187.2 409.9l-.8 2.8M200.5 402.7h2.9M204.8 402.7h5.7M133.6 421.5a28.5 28.5 0 0 0 8.7 7.6M143.6 429.8l2.6 1.2M147.6 431.5a31.1 31.1 0 0 0 11.4 1.6M163.3 432.6l-2.9 .4"/>
<path d="M175.3 427.5a29.3 29.3 0 0 1-10.6 4.8M178.6 424.7l-2.2 1.9M13 444v145.1M20 444h-12v145.1h828v-584.1h-816v584.1M157.6 449.7v3.1M157.6 454.3v12.2M8 479h12M157.6 468v3M157.6 472.5v12.2M157.6 486.2v3M157.6 490.8v12.2M8 504.1h12"/>
<path d="M157.6 504.4v3.1M157.6 509v6.1M8 529.1h12M658 534.1v25M668 534.1v55M691 534.1v55M706 534.1v55M716 534.1v55M836 534.1h-185v55M651 554.1h65M651 559.1h65M716 549.1h120"/>
<path d="M786 554.1h50M786 549.1v40M801 549.1v20M818 549.1v20M8 564h12M716 574h120M786 569.1h50M806 569.1v4.9M211 589.1v5M421 589.1v5M631 589.1v5"/>
</g>
<g fill="#000">
<path d="M68.7 78.7l3.6 .5-3.6 .6zM72.3 70.5l3.4-.5v1zM72.3 61.2l3.4-.5v1zM73.4 79.2l3.5-.5v1.1zM80.8 70l3.4 .5-3.4 .5zM83.7 60.7l3.5 .5-3.5 .5zM54.7 97h1l-.5 3.5zM603.3 88.9l3.5-.5v1.1zM609.3 98.3l3.5-.5v1zM630.8 88.4l3.5 .5-3.5 .6zM630.8 97.8l3.5 .5-3.5 .5zM29.2 105l.4 3.5h-.9z"/>
<path d="M55.2 109.5l.5 3.5h-1zM629 104.9l3.5 .5-3.5 .5zM634.3 105.4l3.5-.5v1zM57.3 122.8l.5 3.5h-1zM646.8 126.5l.5 3.5h-1zM681.9 117.5l.6 3.5h-1.1zM56.8 145.3h1l-.5 3.5zM211.1 138.9l-.2 3.5-1-.2zM646.3 141h1l-.5 3.5zM681.4 149.9h1.1l-.6 3.6zM28.7 162.5h.9l-.4 3.4zM68.7 188.6l3.6 .5-3.6 .5z"/>
<path d="M72.3 198.5l3.4-.5v1zM74.9 189.1l3.5-.5v1zM90.8 198l3.5 .5-3.5 .5zM72.3 207.3l3.4-.5v1zM93.8 206.8l3.5 .5-3.5 .5zM404.3 247.2l3.5-.5v1zM431.8 246.7l3.5 .5-3.5 .5zM435.3 247.1l3.4-.5v1zM451.8 246.6l3.5 .5-3.5 .5zM457.3 247.2l3.5-.5v1zM484.8 246.7l3.5 .5-3.5 .5zM508.3 247l3.5-.5v1z"/>
<path d="M535.8 246.5l3.5 .5-3.5 .5zM539.3 246.5l3.5-.5v1zM630.8 246l3.5 .5-3.5 .5zM164.6 308.9l.3 3.5h-1zM56.8 346.2l.9 .5-2.2 2.9zM257.4 346.7l.9-.5 1.2 3.3zM128.3 394.2l3.4 .4-.2 1zM193.8 393.2l3.6-.3-3.3 1.3zM117.7 412.5l3.3-1.4 .3 1zM183.6 409.7l3.2 1.5-3.5-.5zM130.2 462.7l2.9-1.9 .5 .9z"/>
</g>
<g font-size="7">
<text x="82.6" y="9.5" transform="rotate(-180 82.6 9.5)">Коленчатыйвал4D56</text>
<text x="741.8" y="544">Коленчатый вал 4D56</text>
</g>
<g font-size="4.9">
<text x="106" y="4">4</text>
<text x="316" y="4.1">3</text>
<text x="526" y="4.1">2</text>
<text x="736" y="4.1">1</text>
<text x="78.6" y="60.4">15</text>
<text x="78" y="69.6">12</text>
<text x="54.9" y="78.4">М1х45°</text>
<text x="617.9" y="88.1">31</text>
<text x="54.3" y="97.5" transform="rotate(-90 54.3 97.5)">М9</text>
<text x="618" y="97.5">25</text>
<text x="638.1" y="104.6">М2х45°</text>
<text x="16" y="142.1">B</text>
<text x="56.4" y="140.1" transform="rotate(-90 56.4 140.1)">М26</text>
<text x="645.9" y="139.9" transform="rotate(-90 645.9 139.9)">М18</text>
<text x="837" y="152.1">B</text>
<text x="50.2" y="188.3">М3х45°</text>
<text x="80.8" y="197.7">22</text>
<text x="82.3" y="206.5">25</text>
<text x="584.2" y="245.7">95</text>
<text x="417.6" y="246.3">31</text>
<text x="442.8" y="246.3">20</text>
<text x="469.6" y="246.3">31</text>
<text x="520.6" y="246.2">31</text>
<text x="149.8" y="286">124,99°</text>
<text x="300.7" y="366.9">⌀82</text>
<text x="92.5" y="386">⌀61</text>
<text x="156.6" y="388.2">R94</text>
<text x="300.2" y="387.9">R30</text>
<text x="16" y="442.6">A</text>
<text x="837" y="449.1">A</text>
<text x="805.9" y="562.9">26,0</text>
<text x="824.2" y="563.2">1 : 1</text>
<text x="785.8" y="579.8">МГТУ им. Н. Э. Баумана</text>
<text x="741.8" y="583.3">Сталь 45</text>
<text x="795" y="585.6">группа Э2-71Б</text>
<text x="106" y="593.1">4</text>
<text x="316" y="593.1">3</text>
<text x="526" y="593.1">2</text>
<text x="736" y="593.1">1</text>
</g>
<text font-size="4.8" x="27.4" y="135" transform="rotate(-90 27.4 135)">⌀61</text>
<g font-size="4.6">
<text x="680.2" y="136.7" transform="rotate(-90 680.2 136.7)">⌀36</text>
<text x="183.3" y="219.4">⌀7</text>
</g>
<g font-size="4.4">
<text x="11.9" y="342.6" transform="rotate(-90 11.9 342.6)">Перв. примен.</text>
<text x="12" y="399.2" transform="rotate(-90 12 399.2)">Справ. №</text>
<text x="12.2" y="471.8" transform="rotate(-90 12.2 471.8)">Подп. идата</text>
<text x="12.1" y="501.3" transform="rotate(-90 12.1 501.3)">Инв. №дубл.</text>
<text x="12" y="526.5" transform="rotate(-90 12 526.5)">Взам. инв. №</text>
<text x="12.1" y="556.8" transform="rotate(-90 12.1 556.8)">Подп. идата</text>
<text x="790" y="553.2">Лит.</text>
<text x="804.7" y="553.1">Масса</text>
<text x="819.7" y="553.1">Масштаб</text>
<text x="651.2" y="558.1">Изм.</text>
<text x="651.5" y="563.2">Разраб.</text>
<text x="659.2" y="558.2">Лист</text>
<text x="668.4" y="563.2">Рахимгалиев</text>
<text x="672.5" y="558">№ докум.</text>
<text x="694.4" y="558.2">Подп.</text>
<text x="706.6" y="558.2">Дата</text>
<text x="651.6" y="568.1">Пров.</text>
<text x="668.4" y="568.1">Зенкин В. А.</text>
<text x="651.3" y="573.2">Т. контр.</text>
<text x="787.5" y="573.2">Лист</text>
<text x="807.5" y="573.2">Листов</text>
<text x="827.4" y="573.1">1</text>
<text x="651.6" y="578.1">Нач.отд.</text>
<text x="12.1" y="586.4" transform="rotate(-90 12.1 586.4)">Инв. №подл.</text>
<text x="651.4" y="583.1">Н. контр.</text>
<text x="651.4" y="588.1">Утв.</text>
<text x="744.5" y="592.8">Копировал</text>
<text x="791" y="592.8">Формат A1</text>
</g>
<text font-size="2.8" x="706" y="562.6">03.02.2021</text>
</svg>
